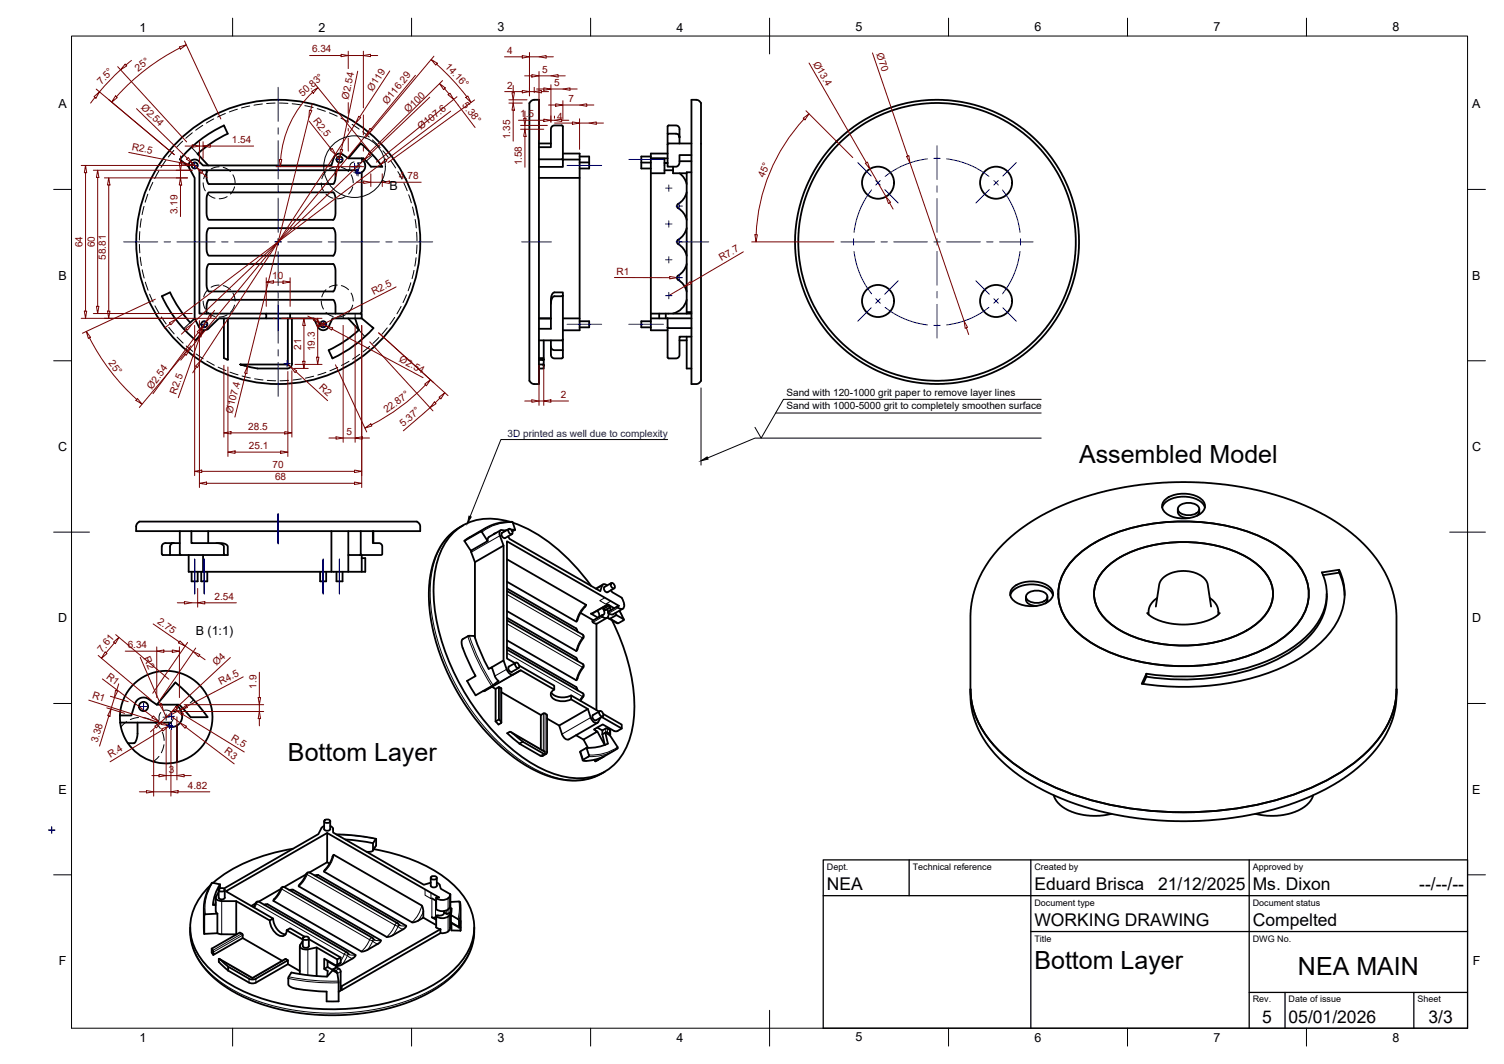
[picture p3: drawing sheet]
<svg xmlns="http://www.w3.org/2000/svg" width="420mm" height="297mm" viewBox="0 0 420 297" stroke-linecap="round" stroke-linejoin="round" font-family="sans-serif">
<!-- layer: Visible -->
<g fill="none" stroke="#000" stroke-width=".51">
<path d="M62.5 35l1.1 2.3a33.3 33.3 0 0 0-8.4 5.7l3 3.2M62.6 35a35.9 35.9 0 0 0-12.3 9.5M148.2 28.4l.7-.5h1.7v79.3h-1.4a1.56 1.56 0 0 1-1.3-2.2v-76.2zM186.5 37.3v-2l.2-.2 2.2-.1 .7 .4 .2 .5v2.5l-.1-.6-.5-.4-2.7-.1v3M189.8 38.4v1.7M193.2 27.9h1.7l.9 .9v77.5l-.6 .7-.6 .2h-1.4zM50.2 44.5l2.5 2.1M57.7 47.5v2.6l.6 1.3h34.8l.6-1.3v-2.6M58.2 53.8l34.9-.1 .3 .5a20 20 0 0 1 .2 6.4l-.5 .8h-34.8l-.3-.5a20.1 20.1 0 0 1-.1-6.4zM95.8 43.2l1.5 1h3.7a2.28 2.28 0 0 1 1 2.4 2.28 2.28 0 0 1-2 1.8l-.3-.1a.44 .44 0 0 1-.2-.5 .44 .44 0 0 1 .4-.3h-44.2v40.1h18.7v1.3h-13.3l-2.9 2.8a1.67 1.67 0 0 1-2.6-.4l-1.2-2.4v-39.2l-1.5-2.7a1.66 1.66 0 0 1 .5-2.1 1.66 1.66 0 0 1 2.2 .1M95.8 43.2a1.69 1.69 0 0 0-2.6 .9l-.6 2.1h-35.9l-1.1-1.2M97.3 44.2l3.5-4.1a35.7 35.7 0 0 1 6 6.4h-3.2l-2.1-2.3h-.5"/>
<path d="M101 48.1v39l-.3 .5M150.6 44.5h6.3l.3 .2M150.6 41.1h3.3l.2-5.6 .6-.5 2.4 .1 .1 .2v9.4M150.6 40.1h3.3M150.6 49.7h11.3M157.2 42.9h4.7v49.3h-4.7M157.2 44.7v1.9h-6.6M157.2 44.5h4.7M161.9 43.7h2.7v3.3h-2.7M161.9 45.3h2.7M179.2 45.4h2.6M181.8 43.7h-2.6v3.3h2.6"/>
<path d="M181.8 44.3h3.8v4.1h-3.8M181.8 44.2h4.7M185.6 45.5h.9M185.6 47.5h2.4M186.5 42.9h-4.7v44.7M186.5 40.3v6.2h2.5l.4-.2 .4-.9v-2.1h3.4M186.8 40.1h6.4M186.8 40l-.3 .3M188 47.5h.1M188 46.5v1.9h3.8M189.4 57l-.3 .3v.5a6.7 6.7 0 0 1 2.7 3.6M189.8 45h3.4"/>
<path d="M189.8 48.4l1.3 1.3 .7 1.7M191.8 53.7l-1 2.1-1.4 1.2M193.2 48.1h-1.4v39.5M58.2 73.8l34.9-.1 .3 .5a20.1 20.1 0 0 1 .2 6.4l-.5 .8h-34.8l-.3-.5a20 20 0 0 1-.1-6.4zM58.2 63.8l34.9-.1 .4 .6a9.2 9.2 0 0 1 .2 4.1v1.8l-.6 1.2h-34.8l-.3-.6a9.2 9.2 0 0 1-.3-4.2v-1.6zM191.8 73.7a6.2 6.2 0 0 1-2.7 3.6v.5a6.7 6.7 0 0 1 2.7 3.6M191.8 63.7a6.2 6.2 0 0 1-2.7 3.6v.4a6.9 6.9 0 0 1 2.7 3.7M45.2 82.7l2.3-1.1a33.7 33.7 0 0 0 5.6 8.5l1.3-1.2M45.2 82.7a35.9 35.9 0 0 0 9.5 12.3M57 92.2l-2.3 2.8M57.7 87.6v-2.6l.6-1.3h34.8l.6 1.3v2.6M62.5 88.9v11.1"/>
<path d="M63.7 88.9v11.6l-1.1-.5M74.4 87.6h6.6M74.4 88.9h6.6M80.4 88.9v12.9l.4 .3M81.6 88.9v12.6a1.34 1.34 0 0 1-1.4 1.4h-8.3M88.8 91.3l-1.1-2.4h-6.7v-1.3h20v1.3h-8.1l-1.1 2.4M88.8 91.2a1.66 1.66 0 0 0 1.5 1 1.66 1.66 0 0 0 1.5-1M91.8 97.8l1.1 2.3M97.3 88.9l2.9 3.2-1-3.2M100.3 92.1a33.3 33.3 0 0 1-8.5 5.7M101 88.9l3.3 2.7M104.3 91.6a35.9 35.9 0 0 1-11.4 8.4"/>
<path d="M150.6 100h1.3M150.6 88.9h3.3M151.9 95v5.3M153.9 96.7v2.4l.2 .6 .6 .3 2.2 .1M157.2 94.8v3h-2.4l-.5-.2-.4-.8v-1.8M157.2 97.8v1.9l-.3 .3M157.2 94.8l-.3 .2h-6.3M157.2 82.6v12.2M157.2 82.6v-1h-2.4l-.4 .3-.3 .7-.2 9.2h-3.3M157.2 88.9h4.7M157.2 82.5l-2.7 .4-.4 .8-.2 1.1M161.9 89.7h2.7v1.7h-2.7"/>
<path d="M181.8 87.6v4.6h4.7M181.8 89.7h-2.6v1.7h2.6M181.8 88.9h4.7M181.8 87.6h11.4M184.1 87.6v1.3M186 87.6v1.3M189.8 95h2M191.8 83.7a5.1 5.1 0 0 1-3.8 3.8M191.8 94v8.9h1.4M191.8 87.1h1.4M193.2 88.9h-6.7v2.5M193.2 91.6h-6.5l-.2-.2v8.3l.3 .3"/>
<path d="M193.2 94h-3.4v5.4l-.8 .6-2.2 .1M68.3 102.1l3.7 .8M80.4 101.8h-13.3l1.2 .3M150.6 100.5l1.3-.2v1.8l-.2-.3h-1.1M151.9 102.1v.8h-1.3M325.7 139.3a8.6 8.6 0 0 1 10.4 .5 2.47 2.47 0 0 1-1.2 3.9 8.7 8.7 0 0 1-9.7-1 2.3 2.3 0 0 1 .5-3.4zM38.4 146.1l.5-.5h77.6l.8 .9 .1 1.8h-79.4v-1.4zM45.4 152l.7-.4h2.5l-.6 .2-.4 .4-.1 2.7h-2l-.2-.1-.1-2.2zM47.5 154.9h3M48.6 151.6h1.6M50.2 148.3v6.3l.3 .3M50.5 154.9h12.2"/>
<path d="M52.7 154.9v4.7h49.3v-3.8h-1M53.5 148.3v3.3h7.3l.9 .2 .8 .7 .2 2.4M53.5 159.6v2.7h1.7v-2.7M56.2 159.6v2.7h1.7v-2.7M56.7 154.9v4.7M58.2 148.3v3.3M60.5 151.6l1.7 .1 1.3 .6 .1 2.6h-.9M89.4 159.6v2.7h1.7v-2.7M92.6 148.3v11.3M94 159.6v2.7h1.7v-2.7M97.3 148.3v6.6h3.3M97.3 154.9v4.7"/>
<path d="M100.8 148.3v6.3l-.2 .3M101 154.9v4.7M104.2 148.3v3.3h1.8l.6 .4 .2 .4-.1 2.4-.2 .1h-5.9M104.3 148.3v3.3M129.4 146.7l-2.2 1.3-1.8 1.5-1.8 2.2-1.1 1.9-1.2 2.7-.8 3-.7 5.3 .3 6.6 .8 4.3 .8 3.5 2.3 6.6 1.8 3.9 2 3.8 4.3 6.5 4.8 5.7 2.9 2.9 2.7 2.2 3 2.2 2.8 1.7 3.1 1.5 3.1 1.1 2.7 .6 2.7 .2 2.8-.1 1.8-.4 2.2-.8 2.3-1.2M129.7 151l4.7-2.6 1.8 2.7-4.7 2.7zM131.3 149.9l-1.6 1.1M131.3 150l4.4-2.6 2.1-1 2.3-.6 2.4-.1a21.8 21.8 0 0 1 7.5 3.4 54.3 54.3 0 0 1 15.1 14.5M131.5 153.8l1.2 3.1M132.7 156.9v21.1M136.6 149.9l-.3 .5v.6M138.5 148.8l-.5 .3"/>
<path d="M139.8 148l-3.3 1.9M140.7 152.3l-8 4.6M141 148.3a.82 .82 0 0 0-1.1-.3 .82 .82 0 0 0-.4 1.1l1.2 3.2v32.1l.8 2.4a1.72 1.72 0 0 0 1.9 1.5M141.6 148l-.9 .1M141.6 156.1l22.1 12.9-1.4 1.9-1.3 2.7-19.4-11.2M141.9 149.7l.4 .7 25.4 14.6 .5-1.5a.79 .79 0 0 1 .7-.5 .79 .79 0 0 1 .7 .4M142.2 147.7l-1.9 1a.99 .99 0 0 0 .8 1.5M142.2 147.7a.99 .99 0 0 1 .8 1.4 .99 .99 0 0 1-.8-1.4zM142.4 145.7a15.3 15.3 0 0 0-16.6 4 24.9 24.9 0 0 0-4.6 17.8 63.1 63.1 0 0 0 26.3 44.9 24.5 24.5 0 0 0 16.9 4.6 14.8 14.8 0 0 0 11.7-11.5 42.5 42.5 0 0 0-2.1-25.3l-3-7M143 149.1l-1.9 1.1M143.3 145.9l.6 2-.8 .5M143.9 147.9h-1.1"/>
<path d="M300.7 155.3a40.1 40.1 0 0 1 22.6-9.3 53.6 53.6 0 0 1 32.1 5.5 19.5 19.5 0 0 1 9.8 11.2 13.4 13.4 0 0 1-4.6 13.5 40.1 40.1 0 0 1-22.7 9.3 53.6 53.6 0 0 1-32-5.4 19.5 19.5 0 0 1-9.9-11.2 13.4 13.4 0 0 1 4.7-13.6zM308.7 158.8a29.2 29.2 0 0 1 18.9-7.4 36 36 0 0 1 22.3 5.2 10.9 10.9 0 0 1 5.5 11.1 14.8 14.8 0 0 1-8.7 9.1 39.4 39.4 0 0 1-33.7-.8 12.8 12.8 0 0 1-7.3-9.6 9.9 9.9 0 0 1 3-7.6zM324.7 141.7a5.2 5.2 0 0 1 4.9-3 7.2 7.2 0 0 1 6.8 2.4l.2 .6M329 142.1a2.21 2.21 0 0 0 2.6 2.5h.4M329.4 141.3a4.1 4.1 0 0 1 5.5 .4 1.8 1.8 0 0 1-1.9 2l-1.3 .1a2.53 2.53 0 0 1-2.7-1.7zM335 142.1v1.1l-.6 .8M369.3 159.8l4.8-.7v.8l-4.5 .7M369.3 159.8a14.7 14.7 0 0 1-3.1 16.5 40.1 40.1 0 0 1-21.3 11.1 68 68 0 0 1-24.6 .7M374.1 159a16.2 16.2 0 0 1-2.6 17.7 41.8 41.8 0 0 1-21.9 12.6 75.8 75.8 0 0 1-30.6 1.6l1.3-2.8v.8l-1 2.1M374.1 159.9a16 16 0 0 1 1.5 6.3M141.6 165l21.2 12.2a1.15 1.15 0 0 1-.3 1.6l-1.3 2.8-.2 .1-19.4-11.1M141.6 164.3l19.4 11.2 .4 .9"/>
<path d="M141.6 173.2l21.2 12.1a1.14 1.14 0 0 1-.3 1.7l-1.3 2.7-.2 .2-19.4-11.1M141.6 172.5l19.4 11.1 .4 1M162.2 171.1l3.6 2.1M166.9 170.5l.5 .9-.1 .9M168.3 171.7l-2.8 1.6a.77 .77 0 0 0 1.1 .8v24.1M168.5 163.2l-2 1.1M169.6 172.5l-3 1.7M169.6 170.1l.4 1.1M169.7 168.7l1.9 1.1M169.7 172.4l.8 .3 1.7-1 2.1 1.3-1.7 1-2.6-1.4M169.8 168.8l-4.4 2.5h-.3l1.9 1.1M170.4 170.5l.1-.7-.3-.8-1.7 1a1.06 1.06 0 0 1 .4 1.1 1.06 1.06 0 0 1-.7 .8l.1 .3"/>
<path d="M170.5 169.6l-1.2 .7-.7-.3M170.6 164.8l.4 .5 2.7 1.6a3.5 3.5 0 0 1 .5 2.9 .84 .84 0 0 1-1 .3 .84 .84 0 0 1-.6-.9l.3-.1-31.3-18v32.7l2.3 1.3M170.8 162.8l-1.9 1a.99 .99 0 0 0 .8 1.5l1.9-1.1M170.8 162.8a.99 .99 0 0 1 .8 1.5 .99 .99 0 0 1-.8-1.5zM171.3 171.5l-.6 .1-.7-.4a.97 .97 0 0 1-.4 1.2 .97 .97 0 0 1-1.3-.2M171.9 171.1l.3 .6M172.7 169.2l-2.8 1.6M173.1 170.5l1.2 2.5M174 170l-2.7 1.5M282.2 166.2a5.2 5.2 0 0 1 5-3 7.2 7.2 0 0 1 6.8 2.4l.2 .6M283.3 163.8a8.6 8.6 0 0 1 10.4 .5 2.47 2.47 0 0 1-1.3 3.9 8.7 8.7 0 0 1-9.7-1 2.3 2.3 0 0 1 .6-3.4zM286.6 166.6a2.48 2.48 0 0 0 3 2.5"/>
<path d="M287 165.7a4.1 4.1 0 0 1 5.5 .5 1.8 1.8 0 0 1-1.9 2l-1.3 .1a2.53 2.53 0 0 1-2.7-1.7zM292.6 166.6v.8M292.6 167.4l-.1 .6-.5 .5M295.6 165.8v.1M320.5 171.1l1.4 1.2 2 1 2.6 .7 3.6 .4 3.1-.2 3.1-.6 3-1.3 1.4-1.2M322.9 169.3l.9-6.1 .7-1.4 1.1-1 1.4-.8 2-.5 1.5-.1 1.8 .1 1.9 .5 1.5 .8 1.1 1 .6 1.4 .9 6.1M323.3 166.9l-.9 .7-1 1.2-.4 1.2-.1 1.5M338 166.9l.9 .7 .9 1.2 .5 1.2 .1 1.5M370.6 165.8v.8M370.6 166.6a17.5 17.5 0 0 1-7.6 13.6 50.2 50.2 0 0 1-26.6 9.3 68.6 68.6 0 0 1-16.1-.6M33.5 199.7a12.9 12.9 0 0 1 12.3-12.4 12.9 12.9 0 0 1 13.4 11.1 12.9 12.9 0 0 1-9.8 14.4M33.5 199.7l.1 2"/>
<path d="M37.7 196.5l-1 3.2h-3.2M41.5 195.2l2.3 1.5h5.6a3.7 3.7 0 0 1 .2 5.7l-1.3 .6-1-.1M41.5 195.2a2.51 2.51 0 0 0-3.8 1.3M43.8 196.7l5.2-6.2 4.8 4.6 4.2 5.1h-4.7l-3.2-3.5h-.7M132.7 188.5v.3M134.9 192.9h.5l2-1.2 1.1 .6v9.1l.9-.5M139.2 190.1l-.8-1-1-2.8-.9 .4-2.2-4.5-1.8-4.6-1.5-.1-1.8 .9-.2 .6v.8a36.8 36.8 0 0 0 3.8 8.9l-2.3 1.4 2.4 4M139.3 190.1l-1.8 1.4-4.6 2.6M139.4 191.8l-.9 .5M140.1 193.2l11 6.4M140.1 192.2v9.5M140.1 192.2l-.7-.4v9.1"/>
<path d="M140.7 184.4l-3.7 2.1M141.6 180.7l19.4 11.1 .4 1M141.6 181.3l21.2 12.2a1.34 1.34 0 0 1-.5 1.9l-.1 .3M142.2 186.1a.99 .99 0 0 0 .8 1.5l1.9-1.1M144 185a.99 .99 0 0 1 .9 1.5 .99 .99 0 0 1-.9-1.5zM144.1 185l-1.9 1.1M145 185.8l9.8 5.6v1.1l-9.3-5.4-2.1 1.2M145.5 187.1l-8.1 4.6M151.8 199.2l-.7 .4v9.6M151.8 199.2l.3-.1 .7 .4v10.4M154 193.3a4.6 4.6 0 0 0 5.6 .8M154.8 192.5a1.43 1.43 0 0 0-.9 1.4 1.43 1.43 0 0 0 .9 1.3l1.3 .5 1.5 .1 2-.6"/>
<path d="M164.2 197.9l-8 4.7M167.4 198.7l-7.8-4.6v1.1l4.6 2.7 .8 2.4a1.72 1.72 0 0 0 2 1.5l.8-1.4M167.5 198.6l-1.8 1a.99 .99 0 0 0 .8 1.5l1.9-1.1M167.5 198.5a.99 .99 0 0 1 .9 1.5 .99 .99 0 0 1-.9-1.5zM168.5 199.3l5.2 3v1.1l-5.6-3.2M271.1 192.4v1.6a26.8 26.8 0 0 0 10.7 20.2l.8 .7a69.2 69.2 0 0 0 32.3 13.1l4.9 .7 8.7 .5h6.5l7.8-.7 6.3-1 6.8-1.5 5.7-1.9 7.1-3a40.2 40.2 0 0 0 19.2-17.5 22.6 22.6 0 0 0 2.2-9.6v-1.6M271.1 192.4l.1-21.9 .7-4.5 1.5-4.3a40.9 40.9 0 0 1 20-19.1l7.5-3.1 4.3-1.4 5.1-1.3 8.7-1.5 5.4-.5 5.5-.2 6.2 .1 4.8 .4 8.7 1.4 8.9 2.3 7.1 2.8a43.9 43.9 0 0 1 21.4 18.4l2.1 5.2 .9 5 .1 22.2M271.1 192.4a24.4 24.4 0 0 0 8.1 17.3 61 61 0 0 0 28.3 14.4 96.7 96.7 0 0 0 59.5-4.5 45.7 45.7 0 0 0 18.5-13.8 22.5 22.5 0 0 0 4.6-13.4M33.6 201.7l.5 2.6 1.6 3.2M33.6 201.7h14.2M35.7 207.5a12.9 12.9 0 0 0 13.7 5.3M38.4 201.7a10.9 10.9 0 0 1-.4 5.1l-.5 .7h-1.8"/>
<path d="M47.8 201.7a.69 .69 0 0 0-.7 .5 .69 .69 0 0 0 .2 .7M49.4 202.6v10.2M139.4 200.8l.7 .9-.8 .6-.8-.9M142.8 204.4l9.5 5.6M146 207.1l5.9 3.3 .7 .1 .3-.6M146 207.1l-.9 .5 5.9 3.4 .4 .1 1.1-.6M146.1 207l-3.3-2.6-.4-.1-.7 .4 3.4 2.9M152.8 200.6l3.4 2 .8 2.3a1.74 1.74 0 0 0 1.9 1.5l8-4.6M160.9 205.3l2.1 1.2M163 206.5l1.3 2.3M163.7 212.4l3-.5 2-.7-2.4 1.3M163.9 208.8l-1.9 1.1 .8 2.3"/>
<path d="M163.9 208.8l.6 2M164.5 210.8l-.1 .4-1.6 1 .9 .2M166.1 212.1l.2 .4M166.9 203.1l1.4 .8 .9-.5h.5M166.9 204.2l2.1 3.8-.7-3M168.3 205l.8-.5 .7 3.1a12.6 12.6 0 0 1-5.9 1.2M168.3 203.9v1.1M169.2 204.5l1.2 .8M169.2 204.5h.5M169.7 203.4l.7 .4 .1 1.3M169.7 204.5l.6 .3M170.3 204.8l.1 .5"/>
<path d="M170.4 205.3h.1M170.4 205.3l2.1 3.3v.3l-6.2 3.6M173.7 203.4l-1.2 .7-.7 .1-3.4-2-2.5 1.5 1 .5-3.9 2.3M81.8 236.9a45.5 45.5 0 0 0-22.3 9.6M90.6 229.3v2.1a.99 .99 0 0 0 1.7 0l-.1-2.1M90.6 230.6l-.8 .6-.9 1.7-26.4 15.2M90.6 229.1a.88 .88 0 0 1 .9-.4 .88 .88 0 0 1 .7 .7 .88 .88 0 0 1-.9 .4 .88 .88 0 0 1-.7-.7zM91.4 232.5v8.2M92.3 230.6l.6 .4 .2 .4M93 231.4v1l25.4 14.6 1.9-.6M93.1 238.7l24.7 14.1 .5 1.4v2l-1.8 1-1.4 .3-24.6-14.2 1.7-2.4zM94 232.9l4.9 .3 6.1 1"/>
<path d="M96.5 234.4l7.7 1M104.4 237.1a43.2 43.2 0 0 1 22.6 10.2 15.4 15.4 0 0 1 5 15.3 22.9 22.9 0 0 1-11.8 12.8 62.1 62.1 0 0 1-38.4 5.5 44.8 44.8 0 0 1-22.6-9.9 15.4 15.4 0 0 1-5.4-16.4 18.2 18.2 0 0 1 4.9-7.4M105.1 234.3v1.7l-.9 1.5M105.1 234.3l-.1-.1-.8 1.2-.1 2.1-.6 .3h-1.1M294.4 222l.7 1.6 1.3 1.3a17.2 17.2 0 0 0 14.1 2.3M366.9 222l-.8 1.6-1.3 1.3a17.2 17.2 0 0 1-14.1 2.3M53.1 258.9l.1 2.3 .4 2.3 .8 2.3 1.3 2.5 1.8 2.4 1.7 1.7 4.4 3.5 3.1 1.8 3.4 1.5 6.3 2.2 7.3 1.4 8.1 .6 8.2-.4 7.8-1.3 7.3-2.3 3.4-1.5 3.2-1.8 4.5-3.4 1.9-2 1.7-2.1 1.3-2.5 .9-2.6 .4-2.3 .1-2.3M59.1 246.6l-1.3 2.6-.7 2.7v8.8M59.1 246.5l.3-.1 2.1 .5v1.1M60.3 250.6v3.8l.4 .7M60.3 252l-.3 .6M60.7 255.1l-3.6 .3v5.3"/>
<path d="M60.7 255.1v5.4M61.1 248.4v2.2a.99 .99 0 0 0 1.7 0v-2.2M61.1 249l-.7 1.3a1.18 1.18 0 0 0 1.5 1.3h4.1l9.4 5.4 .9-.6-13.2-7.6 28.3-16.3 31.3 18h-.6M61.1 248.2a.88 .88 0 0 1 1-.3 .88 .88 0 0 1 .6 .7 .88 .88 0 0 1-.9 .3 .88 .88 0 0 1-.7-.7zM61.5 246.9a12.5 12.5 0 0 0-2 5.7h.8M66 251.6v9.2M70.9 253.3l.3-.8a.86 .86 0 0 1 1.2-.8l24.5 14.2M71.4 252.2l-1.2 .7M73.7 252.5h1.1l24.6 14.2-.8 .8-3.2 1.9-1 .3h-.5l-2.4-1.3M75.4 257a4.7 4.7 0 0 0 3.4 4.4 1.4 1.4 0 0 0 1.3-1.7M76.3 256.4a4.5 4.5 0 0 0 3.5 4.4M78.4 248.2l-6.1 3.5"/>
<path d="M80.8 248.5l1.1-.1 24.5 14.1v.2l-.7 .7-3 1.8-1.7 .4-24.6-14.1 .1-.3 1.1-1.4 .8-1.5a.78 .78 0 0 1 1.1-.6l24.5 14.1 .6 .6M85.5 244.1l-6.1 3.5M85.6 244l-.8 1.5-1.3 1.6v.3l24.5 14.2 1.6-.4 3.1-1.8 .8-.8v-.1l-24.6-14.2-1 .1M85.6 243.9l.4-.4 .6 .1 24.6 14.2 .5 .5M91.4 240.7l-5 2.9M91.4 240.7l.7 .4M118.3 256.2l3.6 2.1M120.3 245.1v2.1a.99 .99 0 0 0 1.7 0M120.4 244.9a.88 .88 0 0 1 .9-.4 .88 .88 0 0 1 .7 .8 .88 .88 0 0 1-.9 .3 .88 .88 0 0 1-.7-.7zM120.6 250.8l1.3 .7M121.9 255.9l-.5 .3-.7-.1 1.2 .7M121.9 255.7v3.2"/>
<path d="M121.9 250.7v3.1M121.9 258.9l1.2 .5M122 245.1v2.2M122 246.4l.7 .5 .4 1.2 2.7 1.5v9.4a2.04 2.04 0 0 1-2.7 1.5M122.4 255.6h-.3M123 259.4l-27.8 15.9M123 259.4v1.1M124.7 255.1l-.6-.3v-.5l-.2 1-.6 .2-.9 .1M124.7 255.1h.4M125.7 254.7a2.34 2.34 0 0 1-3.8 1.1l.1-.2M125.7 249.7a2.34 2.34 0 0 1-3.8 1l.1-.2M125.8 258.9l.3 .2"/>
<path d="M125.8 252.9a2.41 2.41 0 0 1-3.9 .9M125.8 254.7l-.6 .4M125.8 251.8l2.4-.1 .3 .2 .1 7.9M125.8 253.5l.4 .1-.2 1.8M126.1 257.7v2l2.6 .1M128.4 258.5l.2-1.4 .1 2.7M128.5 258.5l-.2 .5-.2-2.3-2.1-1.3v2.2l2.3 1.4M59.1 264.8a1.97 1.97 0 0 0 .5 1.8M60.7 260.5l-3.6 .2M60.7 260.5l.9 .3 4.4 .1M61.3 267.7l9.2 5.3 9.4-5.3M61.7 268l-.5-.3-.1 .8 2.6 2.5"/>
<path d="M61.7 268l2 1.9M63.7 269.9l5.9 3.3 1.1 .3 .8-.3M63.7 271l5.9 3.3 1.1 .2 .8-.2M63.7 269.9v1.1M67.6 260.7l-.6-.4-7.9 4.5M67.6 260.6l.2 .3v1l-8.2 4.7v-1l-.5-.8M67.8 261.9l11 6.3M70.5 273v.1M79.9 267.7l.5 .4-8.9 5.1M80.4 268.1v1.1M81.4 271.5l-.8 1.3-.1 2.1 1.1 .8a35.7 35.7 0 0 0 9.6 1.1M83.8 271.1l-3.4-1.9-8.9 5.1"/>
<path d="M83.8 264.1v7.8M84.6 261.9v2.2a.99 .99 0 0 0 1.7 0M84.6 261.7a.88 .88 0 0 1 1-.3 .88 .88 0 0 1 .6 .7 .88 .88 0 0 1-.9 .4 .88 .88 0 0 1-.7-.8zM85.1 261.5l-4.1-2.3-.9 .5 4.5 2.6M86.3 262.2l8.9 5.1-1 .5-5.7-3.3-2.5 .5a1.74 1.74 0 0 1-2.2-.9l.8-1.4M86.3 261.9v2.2M88.5 264.5v8M91.2 276.8v2.8M91.5 268.2v1.8l1.4 .9M91.5 270l-.9 .5M92.9 270.9l-1.5 1.7-5.1-.3-4.9-.8M92.9 270.9l1.3 .7"/>
<path d="M92.9 270.8l.3-.2 .5 .4M93.7 269.5l-3.1-1.9v2.9l.9 .6-.1 1.4M93.8 271l.4 .6M94.1 270.1l.8 .5 .2 .4 .1 5.6-.6 .3M94.1 270.1l-1.1 .5M94.2 271.6h.1M94.2 267.8v1.4M94.2 269.2l-.2 .3h-.2M94.2 271.6l.4 2.4v5.6M94.6 279.6h-3.4M95 269l-.9 .5M95.2 267.3v1.4"/>
<path d="M95.2 268.6l-.2 .3M95.5 275.3v1.1M96.9 265.9l.2 .2M97.1 266.1l.5 .4M123 260.5l-27.5 15.9h-.3"/>
<circle cx="54.4" cy="46.2" r=".86"/>
<circle cx="94.9" cy="44.5" r=".86"/>
<circle cx="245.3" cy="51" r="4.5"/>
<circle cx="278.3" cy="51" r="4.5"/>
<circle cx="77.7" cy="67.5" r="39.7"/>
<circle cx="261.8" cy="67.5" r="38.8"/>
<circle cx="261.8" cy="67.5" r="39.7"/>
<circle cx="57.1" cy="90.5" r=".86"/>
<circle cx="90.3" cy="90.5" r=".86"/>
<circle cx="245.3" cy="84" r="4.5"/>
<circle cx="278.3" cy="84" r="4.5"/>
<circle cx="40.1" cy="197.2" r="1.28"/>
</g>
<!-- layer: Hidden -->
<g fill="none" stroke="#000" stroke-width=".28">
<path d="M51 39.4l-1.6 1.7M53.7 37.1l-1.8 1.5M56.6 35l-1.9 1.4M59.7 33.2l-2.1 1.2M62.9 31.7l-2.1 1M66.3 30.5l-2.2 .7M69.8 29.6l-2.3 .5M73.3 29l-2.3 .4M76.9 28.8l-2.4 .1M78.1 28.8l2.3 .1M81.6 29l2.4 .3M85.2 29.5l2.3 .5"/>
<path d="M88.6 30.3l2.3 .8M92 31.5l2.2 .9M95.2 33l2.1 1.1M98.4 34.7l1.9 1.4M101.3 36.8l1.8 1.5M104 39.1l2.2 2.1M40.2 57.6l-.5 2.3M41.3 54.2l-.7 2.3M42.7 50.9l-1 2.2M44.4 47.8l-1.2 2.1M46.3 44.8l-1.3 1.9M48.6 42l-1.6 1.8"/>
<path d="M53.5 41.1l1.7 1.9M56.7 51l.2 1.2 .5 1.1M58.1 47.9l-.7 .8-.5 1.2M58.1 54.2l1.1 .8 .9 .3M61.2 46.6l-.9 .1-1.3 .5M62.4 46.7l.9 .4 1.1 .8M63.5 54.9l-.8 .4-1.5 .2M65.1 48.8l.4 1 .2 1.2M65.5 52.2l-.5 1.2-.6 .8M89.7 51l.2 1.2 .5 1.1M91.1 47.9l-.7 .8-.5 1.2M91.1 54.2l1.1 .8 .9 .3"/>
<path d="M94.2 46.6l-.9 .1-1.3 .5M95.4 46.7l.9 .4 1.1 .8M96.5 54.9l-.8 .4-1.5 .2M98.1 48.8l.4 1 .2 1.2M98.5 52.2l-.5 1.2-.6 .8M98.9 45.2a1.59 1.59 0 0 0-1.2 1.9l-.6 .4M100 45.6a1.32 1.32 0 0 1-.1 1.9M101 44.3v1l-1.1 .2M104.2 43.3l-1.9 1.7M107 42.1l1.5 1.8M109.2 44.9l1.3 2M111.1 47.9l1.2 2.1"/>
<path d="M112.8 51.1l.9 2.1M114.2 54.4l.7 2.2M115.2 57.8l.6 2.3M38.9 68.2l.2 2.4M39.1 64.7l-.2 2.3M39.2 71.8l.3 2.3M39.5 61.1l-.3 2.4M39.7 75.3l.6 2.3M40.6 78.8l.8 2.2M61.2 79.6l-1.5 .2-.7 .4M62.4 79.7l.9 .4 1.1 .8M94.2 79.6l-1.5 .2-.7 .4"/>
<path d="M95.4 79.7l.9 .4 1.1 .8M114.8 78.9l-.8 2.3M115.7 75.5l-.6 2.3M116 61.3l.3 2.3M116.2 72l-.3 2.3M116.4 64.8l.1 2.4M116.5 68.4l-.1 2.4M41.8 82.1l1 2.2M43.3 85.4l1.1 2.1M45.1 88.5l1.3 1.9M47.1 91.4l1.6 1.8M49.5 94.1l1.7 1.7"/>
<path d="M52 96.6l1.9 1.5M53.1 90.1l-1.8 1.7M54.8 98.8l2 1.4M56.7 84.1l.2 1.1 .5 1.1M58.1 80.9l-.7 .8-.5 1.2M58.1 87.2l1.1 .8 .9 .4M63.5 87.9l-1.4 .5-.9 .1M65.1 81.8l.4 1 .2 1.2M65.5 85.2l-.5 1.2-.6 .8M89.7 84.1l.2 1.1 .5 1.1M91.1 80.9l-.7 .8-.5 1.2M91.1 87.2l1.1 .8 .9 .4"/>
<path d="M95.9 87.6v1.3M96.5 87.9l-1.4 .5-.9 .1M98.1 81.8l.4 1 .2 1.2M98.5 85.2l-.5 1.2-.6 .8M99.2 87.6v1.3M100.2 92.1l1.8 1.9M100.5 98.9l-2 1.4M103.3 96.7l-1.9 1.5M105.8 94.2l-1.6 1.7M108.2 91.5l-1.5 1.9M110.3 88.6l-1.4 2M112.1 85.5l-1.2 2.1"/>
<path d="M113.6 82.3l-1 2.2M57.8 100.8l2.1 1.2M60.9 102.5l2.2 .9M64.2 103.9l2.3 .8M67.6 105l2.3 .5M71.1 105.8l2.4 .3M74.7 106.2l2.3 .1M80.6 106.2l-2.4 .1M84.2 105.8l-2.4 .3M87.6 105l-2.3 .6M91 104l-2.2 .7M94.3 102.6l-2.1 .9"/>
<path d="M97.5 100.9l-2.1 1.1M44.9 198.9l-.4 .9a1.61 1.61 0 0 1-.7 1.9h-.3M45.9 198.3a1.96 1.96 0 0 1 2.1 .7M49.4 196.9v1.5l-.4 .2-1.2 .1M52.2 197.1l-.9 .9M54.1 195.4l-1 .9M35.4 201.5l-1.6 1.5M38.7 200.3l-2.3 .6M39.9 200.3l2.3 .7M43.2 201.6l1.6 1.8M44.4 211.1l-1.6 1.5M45.3 204.4l.5 2.3"/>
<path d="M45.8 207.9l-.7 2.2M48.4 200.2l-.1 .6-.5 .9"/>
</g>
<!-- layer: Visible Narrow -->
<g fill="none" stroke="#000" stroke-width=".28">
<path d="M128.4 147.2l-1.8 1.3-1.7 1.6-1.2 1.7-1.4 2.4-1.5 4.8-.5 3.3-.1 3.1 .5 6.6 .6 3.1 1.3 4.8 2.7 7.1 3.3 6.5 4 6 5.5 6.5 4.9 4.5 5.2 3.5 2.7 1.4 3.1 1.3 2.3 .6 2.9 .5 4.3-.2 2.2-.6 2.3-1M135.7 147.4l-1.5 1M139.7 149.5l-8.1 4.7M143.3 145.9a12.7 12.7 0 0 0-8.7 2.7M130.7 177.6a60.6 60.6 0 0 0 6.7 13.9M131.1 177.5a60 60 0 0 0 6.6 13.8M141.6 166l21.1 12.1M141.6 174.1l21.1 12.2M161 175.4l.3 .9M162.7 178l-1 1.5-.7 2.2M162.7 178.1h.2M162.8 177.2l.1 .3-.2 .6"/>
<path d="M163.7 168.8a8.4 8.4 0 0 0-2.7 4.7M168.2 163.5l-1.6 .9M168.2 171.8l-2.7 1.5M168.3 172.2l-2.7 1.5M169 166.9l-1.4 .8 1.6 .9 1.4-.8M169.7 168.7l-4.6 2.6M170.4 169.5l-1.3 .8M170.5 172.7l2.3 1.3M172.6 169.3l-2.7 1.5M172.7 169.7l-2.7 1.5M173 170.5l1.2 2.3M140 192.1v9.4"/>
<path d="M141.5 186.8l-3.3 1.9M141.6 182.3l21.1 12.1M143.4 188.3l-8 4.6M151.8 199.2v10.4M152.3 199.2v10.8l-8.9-5.1M161 191.8l.3 .9M161 183.6l.3 .9M162.7 194.4l-.8 1.1M162.7 186.2l-1 1.5-.7 2.2M162.7 186.2l.2 .1M162.7 194.4l.2 .1M162.8 193.5l.1 .4-.2 .5"/>
<path d="M162.8 185.3l.1 .4-.2 .5M151.9 210.4l-1 .6M162.2 209.7l.8 2.4M165 200.3l-8 4.6M169.2 203.4v1.1M169.7 203.4v1.1M170.3 203.7v1.1M171.6 209.6a13.1 13.1 0 0 1-7.2 1.6M172.5 208.6a12.8 12.8 0 0 1-8 2.2M93.3 238.6a8.4 8.4 0 0 1-2.7 4.7M94.1 233l5.5 .3 5.4 .9M105.1 236l-.9 1.3"/>
<path d="M53.1 260l.2 2.2 .6 2.3 .8 1.9 1.3 2.1 1.4 1.8 2.1 2.2 2.3 1.8 2.6 1.7 5.6 2.7 6.3 2.1 3.6 .8 5.2 .8 7.2 .5 8.2-.5 7.9-1.4 6.5-2 6-2.8 4.9-3.5 2.2-2.2 1.6-2 1.1-1.9 1-2.1 .6-2.3 .2-2.2M56.9 253.7l.2 1.8M59.4 246.4a12.7 12.7 0 0 0-2 8.8M61.9 251.6v9.2M71.4 252.1l.3 .2M71.6 252.3l24.6 14.1-1 1.9M71.7 252.3l-.6 1.1M72.4 251.7l-.4 .1-.3 .5M74.8 252.4l-1 .2M78.5 248l.2 .2M78.7 248.2l24.6 14.1M78.7 248.2l-1.1 2.1-1.2 1.2"/>
<path d="M79.5 247.7h-.4l-.4 .5M81.9 248.4l-1 .1M85.6 243.9l.2 .2M85.8 244.1l24.5 14.2M85.8 244.1l-1.1 2.1-1.2 1.2M86.6 243.6l-.4 .1-.4 .4M88.9 244.3l-.9 .1M110.3 258.3l.9 .3M110.3 258.3l-1.1 2-1.2 1.3M111.1 257.7l-.4 .1-.4 .4M111.2 258.6l.5 .5 1 .3M111.2 258.6l-1.5 2.5"/>
<path d="M111.3 257.9l-.1 .7M111.7 258.3l1 .2 .7-.1M117.8 252.8a8.4 8.4 0 0 1-2.7 4.7M118.3 254.5l-1.5 2.5M118.7 248.3v1.6l1.7 1v-1.7M120.6 250.8v5.3M121.7 251.4v4.6M121.9 250.7v3.2M121.9 255.8v3.1M124.7 254.2v.9M125.2 250.8v4.3M125.2 255.9v4.2"/>
<path d="M126 257.4l2.2 1.3M128.2 251.7l.1 2.8-.4 2.1M128.7 253.7l-.5 3.3M67.6 260.7l-8.1 4.6M67.8 261.1l-8.2 4.7M69.6 273.2v1.1M71.5 273.2v1.1M79.9 267.7l-9.4 5.4-8.8-5.1M80.5 273.1l7 1.1 7.1 .2M80.6 272.7l6.9 1 7.1 .2M86 265v7.3M94.1 270.1l-.9 .5"/>
<path d="M94.1 269.5l-.2 .2M94.7 270.4l-1 .6M95.2 271.2l-.9 .6M95.2 268.7l-1 .5M96.9 265.9h-.4l-.3 .5 .9 .3M97.1 266.7l.4 .5 1 .4M97.1 266.7l-1.5 2.6M97.1 266.1v.6M97.6 266.4l.9 .3 .8-.1M103.3 262.3l.8 .4M103.3 262.3l-1.2 2.1-1.1 1.2M104 261.8l-.4 .1-.3 .4"/>
<path d="M104.1 262.7l.5 .4 1 .4M104.1 262.6l-1.4 2.6M104.2 262l-.1 .6M104.6 262.4l1 .2 .8-.1"/>
</g>
<!-- layer: BORDER -->
<g fill="none" stroke="#000" stroke-width=".28">
<path d="M20 10.1h390v276.9h-390zM65 5.1v5M115 5.1v5M165 5.1v5M215 5.1v10M265 5.1v5M315 5.1v5M365 5.1v5M15 52.9h5M410 52.9h5M15 100.7h5M410 100.7h5"/>
<path d="M15 148.6h10M405 148.6h10M15 196.4h5M410 196.4h5M15 244.2h5M410 244.2h5M65 287v5M115 287v5M165 287v5M215 282.1v9.9M265 287v5M315 287v5"/>
<path d="M365 287v5"/>
</g>
<!-- layer: TITLEBLOCK -->
<path d="M230 240.1h180v46.9h-180zM230 250h180M254 240.1v9.9M288 240.1v46.9M349 240.1v46.9M288 260.1h122M349 277.1h61M359 277.1v9.9M395 277.1v9.9" fill="none" stroke="#000" stroke-width=".36"/>
<!-- layer: Smart Centers -->
<g fill="none" stroke="#000090" stroke-width=".28">
<path d="M77.7 24.4v9.5M77.7 35.7v1.8M77.7 39.3v10.7M53.5 46.2h1.8M54.4 45.3v1.8M77.7 51.8v1.7M77.7 55.3v9.5M93.9 44.5h1.8M94.8 43.6v1.8M98.1 46.5h1.8M98.8 48.1h1.8M99 45.6v1.8"/>
<path d="M99.1 48.3h1.8M99.1 46.4h1.8M99.7 47.2v1.8M100 45.5v1.8M100 47.4v1.8M158.4 46.2h9.7M175.7 44.5h9.6M185.9 52.5h1.8M186.8 51.6v1.8M188.9 57.5h1.8M189.8 56.6v1.8M239.6 45.4l3.8 3.7"/>
<path d="M243.5 53a23.4 23.4 0 0 0-4.9 11.9M244.6 50.4l1.3 1.3M245.9 50.4l-1.2 1.3M247.2 52.9l3.7 3.8M259.1 44.4a23.4 23.4 0 0 0-11.8 4.8M260.9 44.2h1.8M261.8 40.7v9.4M261.8 51.9v1.8M261.8 55.4v9.4M264.4 44.4a23.4 23.4 0 0 1 11.9 4.8M276.4 52.9l-3.8 3.8M277.6 50.4l1.3 1.3"/>
<path d="M278.9 50.4l-1.3 1.3M280.1 53a23.4 23.4 0 0 1 4.8 11.9M283.9 45.4l-3.7 3.7M34.5 67.5h9.6M45.8 67.5h1.8M49.4 67.5h10.7M61.9 67.5h1.8M65.5 67.5h9.5M76.8 67.5h1.8M77.7 66.6v1.8M77.7 70.2v9.5M80.4 67.5h9.5"/>
<path d="M91.7 67.5h1.8M95.3 67.5h10.7M107.8 67.5h1.8M111.3 67.5h9.6M145.7 67.5h8.4M185.9 72.5h1.8M185.9 62.5h1.8M186.8 61.6v1.8M186.8 71.6v1.8M188.9 67.5h9.1M188.9 77.5h1.8M189.8 66.6v1.8"/>
<path d="M189.8 76.6v1.8M234.9 67.5h9.4M238.5 66.6v1.8M238.6 70.2a23.4 23.4 0 0 0 4.9 11.8M246.1 67.5h1.8M249.7 67.5h9.4M250.9 78.4l-3.7 3.7M260.9 67.5h1.8M261.8 66.6v1.8M261.8 70.2v9.4M264.5 67.5h9.4M272.6 78.4l3.8 3.7"/>
<path d="M275.6 67.5h1.8M279.2 67.5h9.4M284.9 70.2a23.4 23.4 0 0 1-4.8 11.8M285.1 66.6v1.8M56.2 90.5h1.8M57.1 89.6v1.8M77.7 81.5v1.8M77.7 84v11.8M77.7 97.6v1.8M89.4 90.5h1.8M90.3 89.6v1.8M158.4 90.5h9.7"/>
<path d="M175.7 90.5h9.6M185.9 82.5h1.8M186.8 81.6v1.8M243.4 85.9l-3.8 3.8M244.7 83.4l1.2 1.2M245.9 83.4l-1.3 1.3M247.3 85.8a23.4 23.4 0 0 0 11.8 4.9M260.9 90.8h1.8M261.8 81.4v1.8M261.8 85v9.4M276.3 85.8a23.4 23.4 0 0 1-11.9 4.9M277.6 83.4l1.3 1.3"/>
<path d="M278.9 83.4l-1.3 1.2M280.2 85.9l3.7 3.8M77.7 101.2v9.5M79.3 101.5h1.8M80.2 100.6v1.8M54.4 156.1v9.7M57.1 156.1v9.7M77.7 143.5v8.3M90.3 156.1v9.7M94.8 156.1v9.7M39.2 197.2h1.8M40.1 196.3v1.8"/>
<path d="M46.4 199.3v1.8M47 200h1.8M47.9 199.1v1.8M45.5 200.2h1.8M46.5 202.6h1.8M47 202.8h1.8M47.4 201.7v1.7M47.9 201.9v1.8M13.5 231.7h1.8M14.4 230.8v1.8"/>
</g>
<!-- layer: FD_Dimensions -->
<g fill="none" stroke="#750000" stroke-width=".28">
<path d="M32.9 18.6l19.2 21M33.7 19.5l-5.9 6.1M35 17.9l.4 .5-1.7 1.1zM36.7 16.9l-1.5 1.2M50.1 13.1l1.9-.6-1.6 1.2zM50.3 13.4a60.7 60.7 0 0 0-17.8 13.6M51.5 11.4l10.2 21.8M86.5 15.5h8.8M95.3 15.2l2 .3-2 .3zM97.3 15.5h4.2l2 .3v-.6l-2 .3M97.3 14.3v4.8M99.9 19.9l-4.5 21.8"/>
<path d="M101.5 14.3v15.8M103.5 15.5h2M108.9 19.8l-8.4 12.8M120.4 16.6l1.8 1.1-.5 .5zM121.2 15.7l-19.2 22.8M122 17.9l4 3.9 4.4 5.2M140.9 15.9h5M145.9 15.5l2 .4-2 .3zM147.9 15.9h2.7l2 .3v-.7l-2 .4M147.9 14.7v12.1M150.6 20v19.1M152.6 15.9h2"/>
<path d="M226 17.6l16 27.8M243.7 14.8l9.9 28.8M26.3 27l1.5-1.4-1 1.8zM26.5 27.2l-1.2 1.6M26.9 24.9l21.8 18.3M32.3 26.8l.5 .4-1.6 1.3zM38.1 30.3l14.2 13.9M55.7 39.6v5.9M56.7 39.6v4.6M86.3 32.8l.1-2 .7 .1-.8 1.9-17.2 69.5M86.4 33.8l6.2 7.9M87.1 25.5l1.7-1-1.3 1.5z"/>
<path d="M87.2 28.9l-.4 1.9M87.3 25.8a28.5 28.5 0 0 0-8.9 18.7M88.1 23.5l14.8 18.2M97.3 28.7v3M97.3 33.7v.2M97.3 35.9v.7M97.3 38.6v3.6M99.4 34.3l-43.4 66.4-1.4 1.5 .6 .4 .8-1.9M100.2 32.5l.6 .3-1.4 1.5zM101.5 32.1v5.6M102.4 37.6l-49.4 59.8-1.5 1.4 .5 .4 1-1.8M103.4 35.9l.5 .4-1.5 1.3z"/>
<path d="M116.1 21l-12.4 15.1M120.1 27.1l-16.8 16M122.8 23.3l1.6 1.3-.5 .4zM123.6 22.5l-20.7 20.3M124.2 24.8l1.3 1.4M125.2 26.4l.5-.4 1 1.8zM125.9 31l-18 13.7M126.7 27.7l6 7.9M127.7 27l-22.5 18.3M130.1 27.2l.6-.4 .9 1.8zM132.6 27.9l-24.2 17.5M141 25.6h4.9"/>
<path d="M142.2 27.9h5M142.2 28.8h3.7M143.4 27.9l-.4-2h.7l-.3 2.9M143.4 28.8l.3 2h-.7zM143.4 23.9v2M143.4 30.8v8.6M144.8 33.6h7.1M145.4 35h7.5M145.4 36.1h6.5M145.9 25.3l2 .3-2 .3zM146.6 21.2h2M146.6 35l-.3-2h.7l-.4 3.1"/>
<path d="M146.6 36.1l.4 2h-.7zM146.6 31v2M146.6 38.1v8.6M147.9 25.6l3.3 .3v-.6l-2 .3M148.6 20.8l2 .4-2 .3zM149.2 24.4v1.5M149.9 24.9h2M150.6 21.2h3.3l2 .3v-.7l-2 .4M151.2 25.6h2M151.9 24.5l2 .4-2 .3zM151.9 33.3l2 .3-2 .3zM153.2 29.3h2"/>
<path d="M153.9 24.9h3.3l2 .3v-.7l-2 .4M153.9 33.6l3 .3v-.6l-2 .3M153.9 23.7v10.4M154.9 32.4v.6M154.9 34.4h5M155.2 29l2 .3-2 .4zM155.9 21.2h2M156.9 33.6h2M157.2 29.3h4.7l2 .4v-.7l-2 .3M157.2 28.1v5.2M159.2 24.9h2M159.9 34l2 .4-2 .3z"/>
<path d="M161.9 34.4h2.7l2 .3v-.7l-2 .4M161.9 33.2v8.5M163.9 29.3h2M166.6 34.4h2M224.4 33l1.6-1.2-1.1 1.7zM224.6 33.2a50.5 50.5 0 0 0-13.4 32.3M225.2 30.9l13 13.1M22.7 46.2h32M23.9 46.2l.3 2h-.6zM23.9 48.2v38.7M26.1 47.5h27.6M27.3 47.5l.3 2h-.7z"/>
<path d="M27.3 49.5v36M29.2 49.7h23.2M30.4 49.7l.3 2h-.7zM30.4 51.7v35.2M36 42.6l14.8 2.9M50.4 47.5l-.3-2h.7l-.4 2v2.2M50.4 49.7l.4 2h-.7zM50.4 43.5v2M50.4 51.7v8.8M51.7 40.8h2M52.1 44.4l.5-.4 1.2 1.6zM52.7 45.9l-2-.1 .1-.6 1.9 .7 1.7 .3"/>
<path d="M53.8 45.6l1.2 1.2 1.2 1.6 .4-.5-1.6-1.1M55.7 40.8l-2 .3v-.7l3 .4M56.4 48.2l1.4 1.4M56.7 40.8l2-.4v.7zM58.7 40.8h12.1M77.1 46.5h24.5M78 44.5h.7l-.4 2zM93.8 43.2l-1.5-1.3 .5-.4 1 1.7 1 1.3M94.3 47.3l-.4 2M95 43.7l-.3 1.7-.8 1.9 .7 .1 .1-2M95.1 41.7l.6 .1-.7 1.9zM99.6 50.9h2"/>
<path d="M101.5 41.1v1.1M101.8 44.5l-48.2 46-1.7 1.2 .5 .5 1.2-1.7M103 42.9l.5 .5-1.7 1.1zM103.6 50.9l-2 .3v-.6l2 .3h3.2M103.6 48.5v3.6M106.3 45.9l-57.2 43.3-1.8 .9 .4 .6 1.4-1.5M106.8 50.9l2-.3v.6zM106.8 48.5v3.6M107.7 44.4l.4 .5-1.8 1zM108.8 50.9h8.9M241.7 45.6l.6-.3 .7 1.9zM243 47.2l4.5 7.7 .7 1.9 .6-.3-1.3-1.6"/>
<path d="M248.5 56.6l1 1.8M253.3 43.7l.6-.3 .3 2.1zM254.2 45.5l15.1 44.1 .3 2 .7-.2-1-1.8M74.4 78.7l2-.3v.7zM74.4 77.5v8M76.4 78.7h2.6M79 78.4l2 .3-2 .4zM81 77.5v8M171.6 77.5h15.5M189.1 77.5l-2 .4v-.7l2.7 .3M191.3 79.9l1.5-1.3 .3 .6-1.8 .7-4.5 2.6M207.7 70.3l-14.7 8.6"/>
<path d="M210 67.5h22.9M210.9 65.5h.7l-.4 2zM22.7 88.9h37.8M23.6 86.9h.6l-.3 2zM24.1 92.5l1.2 1.7-.6 .3zM25 94.3a59.1 59.1 0 0 0 13.2 17.2M26.1 87.5h27.6M26.9 85.5h.7l-.3 2zM30 86.9h.7l-.3 2zM43.4 83.5l-20.4 9.5M47.5 90.4l-1.6 1.2M51.8 99l-1.3 1.5"/>
<path d="M52.1 91.9l-1.4 1.4M53.4 96.5l-14.5 17.3M54.4 90.9v41.9M55.1 92.6l1.5-1.4-1 1.8zM55.4 92.8l-12.7 17.1M55.7 89.5v46.6M55.8 94l-6 17M57.1 90.5l-.6 1.6-1 1.8 .7 .2 .3-2M57.6 89.8l.9-1.8 .5 .4-1.4 1.4-1 1.4M59.9 86.6l-1.1 1.6M76.4 88.9h.3M78.7 88.9h11.3"/>
<path d="M84.9 88.9l.3 2h-.6zM84.9 90.9v10M86 88.3l1.8 .9M88.4 99.7h.7l-.3 2zM88.8 88.9l.3 2h-.7zM88.8 90.9v8.8M88.8 91.3l1.6-1.2 .3 .6zM89.5 90.1l-1.9-.6 .3-.6 1.6 1.2 1.5 .8M91 90.9l1.9 .7-.3 .6zM92.8 91.9l25.4 13.5M95.9 90.9v32.6M99.2 90.9v32.6"/>
<path d="M101 90.9v45.2M103.3 95.4l17.6 19.3M105.8 92.9l19.4 17.6M110.7 80.1l-20.1 10.3M270 91.5l.6 1.9M38.4 111.3l1.3 1.5-1.7-1zM54.9 102.4l-1.1 1.7M62.5 102v20M63.7 102.5v24.9M68.6 104.2l-3 12.2M69.1 102.3l-.1 2-.7-.2zM80.2 101.5l2.2 2.5 .5-.5-1.7-1.1"/>
<path d="M80.4 103.7v23.7M81.5 103.5v18.5M82.2 102.9h3.9M82.4 101.7h7.6M82.7 103.8l8.8 8.1M84.6 100.9h.6l-.3 2zM93.7 101.8l8.7 18.8M101.9 119.5l1.7-1.2 .3 .6zM118.6 107.2l1.6-1.2-1.1 1.7zM118.9 107.4a57.4 57.4 0 0 1-15.2 11.2M120.1 113.8l-7.4 6.5M121.3 112.2l.5 .5-1.7 1.1z"/>
<path d="M122.7 110.9l1.6-1.2-1.2 1.6zM122.9 111.1l-1.3 1.3M146.6 112h2M150.6 112l-2 .3v-.7l3.3 .4M150.6 102v11.2M151.9 112l2-.4v.7zM151.9 102v11.2M153.9 112h4.9M54.4 131.6l2-.4v.7zM55.7 134.9l2-.3v.6zM56.4 131.6h42.6M57.7 134.9h41.3"/>
<path d="M62.5 120.8l2-.3v.7zM63.7 126.2l2-.3v.7zM64.5 120.8h15M65.7 126.2h12.7M78.4 125.9l2 .3-2 .4zM79.5 120.5l2 .3-2 .4zM91.9 122.3h2M95.9 122.3l-2 .3v-.7l2 .4h3.3M99 131.2l2 .4-2 .3zM99 134.6l2 .3-2 .3zM99.2 122.3l2-.4v.7zM101.2 122.3h2"/>
<path d="M31.7 179.3l1.5-1.4-1 1.8zM32 179.5l-2.4 2.7M32.3 177.2l14.9 12.4M42.8 174.2l7.3 5M49.5 168.3h2M50.3 178.9l1.4 1.4-1.8-.8zM52.4 179.4l-9.7 14.1M53.5 168.3l-2 .3v-.7l2 .4h1.7M55.2 168.3l2-.4v.7zM55.2 164.3v5.2M57.2 168.3h8.8M24.8 195.5l20.3 6.4"/>
<path d="M27.4 183l14.9 12.4M28.6 189.5l14.1 10.6M29.4 182l.5 .5-1.6 1.3zM29.8 197.6l5 1.5M30.4 199.9l-2.6 8.4M30.8 194.4l5 1.5M31 198l-.3 2-.6-.2zM32 194.7l.3-2 .6 .2-.9 1.8-1 3.3M33.2 190.9l-.6 1.9M35 181.8h8.8M39.2 183.5l5.6 13.1M42.9 199.9l1.4 1.4-1.8-.9z"/>
<path d="M43.8 181.8l2-.3v.6zM43.8 180.6v14.1M45.8 181.8h2.3M47.9 198.9l-2.9 2.7-1.7 1.1 .4 .5 1.3-1.6M47.9 200l2.4 1.8 1.4 1.5 .4-.6-1.8-.9M48.1 181.5l2 .3-2 .3zM48.9 198.1l2 1.6 .3-.6-1.8-.7M49.1 197.3l.5 .4-1.7 1.2zM50.1 180.6v14.1M50.4 198.1l1.6-1.2 .3 .6-1.9 .6-4 2.1-.8-1.8-.5-2-.6 .3 1.1 1.7M50.9 198.6h22.8M51.1 199.4l17.1 10.5"/>
<path d="M51.4 196.7h22.3M51.7 180.3l2.3 1.6 1.5 1.4 .3-.5-1.8-.9M54.7 180.9l-9.8 14.2M55.6 183l1.7 1.2M64.3 183.6l-14.9 13.9M67.9 189l-15.7 8.2M72.1 194.7h.7l-.3 2zM72.5 196.7v1.9l-.4 2h.7l-.3-2M72.5 187.7v7M42.4 216.5h2M42.9 203.7v18.6M43.5 203l-1.5 1.3"/>
<path d="M44.4 216.2l2 .3-2 .4zM45.3 203.8l-14.5 8.9M46.4 216.5h3l2 .4v-.7l-2 .3M46.4 203.1v14.6M47 202.5l-2-.3 .2-.6 2.7 1.2M47.4 202.6l-2.2 .9 .3 .6 1.6-1.3M47.8 203.7v18.6M49.4 200.1v17.6M51.4 216.5h2M51.9 203l13.5 10.3M72.5 200.6v2M38.9 221.1h2"/>
<path d="M42.9 221.1l-2 .3v-.7l2 .4h4.9M47.8 221.1l1.9-.4v.7zM49.7 221.1h8.9"/>
</g>
<!-- layer: Detail Boundary -->
<g fill="none" stroke="#000" stroke-width=".28">
<path d="M106.8 50.3l1 .5"/>
<circle cx="99" cy="46.5" r="8.6"/>
</g>
<path d="M195.8 108.3v21.5M290.9 115.3h-74.2l-4.1 7-1.7-3M290.9 111.5h-72l-2.2 3.8M290.9 122.3h-80l-13.2 5.6" fill="none" stroke="#000" stroke-width=".28"/>
<path d="M195.8 128.6l1.7-1 .3 .6z" fill="#000" stroke="#000" stroke-width=".28"/>
<!-- layer: Leaders -->
<path d="M131 144.1l.6 .2-1 1.8z" fill="#000" stroke="#000" stroke-width=".28"/>
<path d="M186.5 122.7h-46.6l-8.6 21.5" fill="none" stroke="#000" stroke-width=".28"/>
<g font-size="7">
<text x="301.4" y="129.2">Assembled Model</text>
<text x="80.5" y="212.4">Bottom Layer</text>
<text x="289" y="270.6">Bottom Layer</text>
<text x="362.6" y="272.3">NEA MAIN</text>
</g>
<g font-size="4.9">
<text x="231" y="248.5">NEA</text>
<text x="289" y="248.5">Eduard Brisca</text>
<text x="323.5" y="248.5">21/12/2025</text>
<text x="350" y="248.5">Ms. Dixon</text>
<text x="396.5" y="248.5">--/--/--</text>
<text x="289" y="258.6">WORKING DRAWING</text>
<text x="350" y="258.6">Compelted</text>
<text x="352.6" y="285.7">5</text>
<text x="360" y="285.5">05/01/2026</text>
<text x="399.1" y="285.7">3/3</text>
</g>
<g font-size="3.5">
<text x="39" y="8.8">1</text>
<text x="89" y="8.8">2</text>
<text x="139" y="8.8">3</text>
<text x="189" y="8.8">4</text>
<text x="239" y="8.8">5</text>
<text x="289" y="8.8">6</text>
<text x="339" y="8.8">7</text>
<text x="389" y="8.8">8</text>
<text x="16.3" y="30.2">A</text>
<text x="411.3" y="30.2">A</text>
<text x="108.8" y="53.1">B</text>
<text x="16.3" y="78">B</text>
<text x="411.3" y="78">B</text>
<text x="16.2" y="125.9">C</text>
<text x="411.2" y="125.9">C</text>
<text x="16.2" y="173.7">D</text>
<text x="411.2" y="173.7">D</text>
<text x="54.7" y="177.4">B (1:1)</text>
<text x="16.3" y="221.6">E</text>
<text x="411.3" y="221.6">E</text>
<text x="16.4" y="269.4">F</text>
<text x="411.4" y="269.4">F</text>
<text x="39" y="290.8">1</text>
<text x="89" y="290.8">2</text>
<text x="139" y="290.8">3</text>
<text x="189" y="290.8">4</text>
<text x="239" y="290.8">5</text>
<text x="289" y="290.8">6</text>
<text x="339" y="290.8">7</text>
<text x="389" y="290.8">8</text>
</g>
<g font-size="2.8" fill="#750000">
<text x="87.2" y="14.7">6.34</text>
<text x="141.7" y="15.1">4</text>
<text x="227.1" y="17.8" transform="rotate(60 227.1 17.8)">Ø13.4</text>
<text x="244.8" y="15.1" transform="rotate(71 244.8 15.1)">Ø70</text>
<text x="28.3" y="23.7" transform="rotate(-46 28.3 23.7)">7.5°</text>
<text x="38.6" y="20" transform="rotate(-38 38.6 20)">25°</text>
<text x="124.2" y="18.7" transform="rotate(47 124.2 18.7)">14.16°</text>
<text x="151.5" y="20.3">5</text>
<text x="84.5" y="27.1" transform="rotate(-41 84.5 27.1)">50.83°</text>
<text x="97.4" y="27.8" transform="rotate(-78 97.4 27.8)">Ø2.54</text>
<text x="104" y="25.6" transform="rotate(-57 104 25.6)">Ø119</text>
<text x="108.1" y="29.3" transform="rotate(-50 108.1 29.3)">Ø116.29</text>
<text x="129.1" y="29.4" transform="rotate(53 129.1 29.4)">5.38°</text>
<text x="141.7" y="24.8">2</text>
<text x="154.8" y="24">5</text>
<text x="158.8" y="28.5">7</text>
<text x="39.2" y="30.2" transform="rotate(44 39.2 30.2)">Ø2.54</text>
<text x="87.4" y="33.8" transform="rotate(52 87.4 33.8)">R2.5</text>
<text x="114" y="31.7" transform="rotate(-44 114 31.7)">Ø100</text>
<text x="145.3" y="32.8">1.5</text>
<text x="155.7" y="33.6">4</text>
<text x="36.7" y="41.8" transform="rotate(11 36.7 41.8)">R2.5</text>
<text x="64.7" y="39.9">1.54</text>
<text x="117.5" y="36.3" transform="rotate(-37 117.5 36.3)">Ø107.6</text>
<text x="142.5" y="38.9" transform="rotate(-90 142.5 38.9)">1.35</text>
<text x="145.8" y="46.2" transform="rotate(-90 145.8 46.2)">1.58</text>
<text x="111.5" y="50">4.78</text>
<text x="213.5" y="49.7" transform="rotate(-68 213.5 49.7)">45°</text>
<text x="49.6" y="59.8" transform="rotate(-90 49.6 59.8)">3.19</text>
<text x="23.1" y="69.1" transform="rotate(-90 23.1 69.1)">64</text>
<text x="26.5" y="69.1" transform="rotate(-90 26.5 69.1)">60</text>
<text x="29.5" y="72.6" transform="rotate(-90 29.5 72.6)">58.81</text>
<text x="76.1" y="77.9">10</text>
<text x="172.2" y="76.7">R1</text>
<text x="201.6" y="72.9" transform="rotate(-30 201.6 72.9)">R7.7</text>
<text x="104.4" y="82.4" transform="rotate(-27 104.4 82.4)">R2.5</text>
<text x="30.2" y="101.4" transform="rotate(52 30.2 101.4)">25°</text>
<text x="84.1" y="97.7" transform="rotate(-90 84.1 97.7)">21</text>
<text x="87.9" y="98.1" transform="rotate(-90 87.9 98.1)">19.3</text>
<text x="111.3" y="100.8" transform="rotate(28 111.3 100.8)">Ø2.54</text>
<text x="42.4" y="108.8" transform="rotate(-53 42.4 108.8)">Ø2.54</text>
<text x="49.2" y="110.2" transform="rotate(-71 49.2 110.2)">R2.5</text>
<text x="88.9" y="108.4" transform="rotate(42 88.9 108.4)">R2</text>
<text x="156.6" y="111.2">2</text>
<text x="64.9" y="115.6" transform="rotate(-76 64.9 115.6)">Ø107.4</text>
<text x="108.1" y="115.4" transform="rotate(-37 108.1 115.4)">22.87°</text>
<text x="112.6" y="119.2" transform="rotate(-41 112.6 119.2)">5.37°</text>
<text x="69.3" y="120">28.5</text>
<text x="69.5" y="125.4">25.1</text>
<text x="96.8" y="121.4">5</text>
<text x="76.2" y="130.8">70</text>
<text x="76.8" y="134.1">68</text>
<text x="59.9" y="167.5">2.54</text>
<text x="43.9" y="173.9" transform="rotate(34 43.9 173.9)">2.75</text>
<text x="28.5" y="182.3" transform="rotate(-50 28.5 182.3)">7.61</text>
<text x="35.7" y="181">6.34</text>
<text x="40.1" y="183.7" transform="rotate(67 40.1 183.7)">R2</text>
<text x="60.5" y="185.9" transform="rotate(-43 60.5 185.9)">Ø4</text>
<text x="29.5" y="189.2" transform="rotate(37 29.5 189.2)">R1</text>
<text x="61.7" y="191.3" transform="rotate(-28 61.7 191.3)">R4.5</text>
<text x="25.6" y="194.9" transform="rotate(18 25.6 194.9)">R1</text>
<text x="71.6" y="192.2" transform="rotate(-90 71.6 192.2)">1.9</text>
<text x="27.2" y="207.4" transform="rotate(-73 27.2 207.4)">3.38</text>
<text x="64.4" y="206.6" transform="rotate(31 64.4 206.6)">R.5</text>
<text x="30.8" y="211.7" transform="rotate(-31 30.8 211.7)">R.4</text>
<text x="47.2" y="215.7">3</text>
<text x="62.6" y="210" transform="rotate(37 62.6 210)">R3</text>
<text x="52.5" y="220.2">4.82</text>
</g>
<g font-size="2.8">
<text x="219.7" y="110.5">Sand with 120-1000 grit paper to remove layer lines</text>
<text x="219.7" y="114.1">Sand with 1000-5000 grit to completely smoothen surface</text>
</g>
<text font-size="2.8" fill="#000878" x="141.8" y="122.1">3D printed as well due to complexity</text>
<g font-size="2.5">
<text x="231" y="242.9">Dept.</text>
<text x="255" y="242.9">Technical reference</text>
<text x="289" y="242.9">Created by</text>
<text x="350" y="242.9">Approved by</text>
<text x="289" y="252.8">Document type</text>
<text x="350" y="252.8">Document status</text>
<text x="289" y="262.9">Title</text>
<text x="350" y="262.9">DWG No.</text>
<text x="350" y="279.9">Rev.</text>
<text x="360" y="279.9">Date of issue</text>
<text x="396" y="279.9">Sheet</text>
</g>
</svg>
